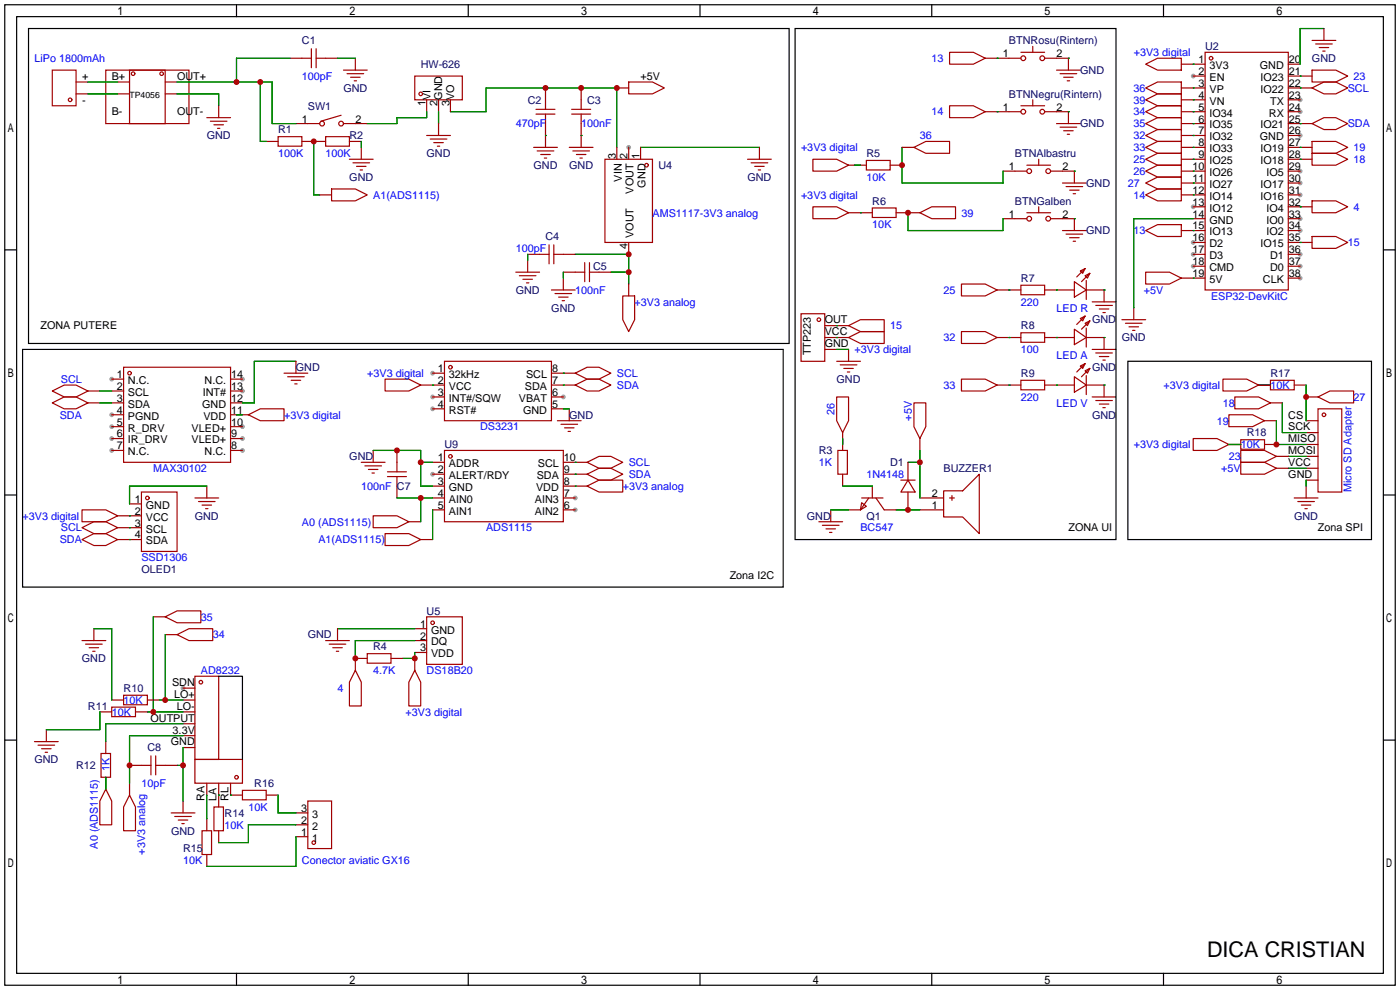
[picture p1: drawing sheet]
<svg xmlns="http://www.w3.org/2000/svg" width="299mm" height="212mm" viewBox="0 0 299 212" stroke-linecap="round" stroke-linejoin="round" font-family="sans-serif">
<g fill="#999">
<circle cx="255" cy="16.3" r=".51"/>
<circle cx="255" cy="44.2" r=".51"/>
<circle cx="255" cy="51.8" r=".51"/>
<circle cx="255" cy="54.4" r=".51"/>
<circle cx="255" cy="56.9" r=".51"/>
<circle cx="277.9" cy="21.3" r=".51"/>
<circle cx="277.9" cy="23.9" r=".51"/>
<circle cx="277.9" cy="29" r=".51"/>
<circle cx="277.9" cy="36.6" r=".51"/>
<circle cx="277.9" cy="39.1" r=".51"/>
<circle cx="277.9" cy="41.7" r=".51"/>
<circle cx="277.9" cy="46.7" r=".51"/>
<circle cx="277.9" cy="49.3" r=".51"/>
<circle cx="277.9" cy="54.4" r=".51"/>
<circle cx="277.9" cy="56.9" r=".51"/>
<circle cx="277.9" cy="59.4" r=".51"/>
<circle cx="23.9" cy="81" r=".51"/>
<circle cx="23.9" cy="88.6" r=".51"/>
<circle cx="23.9" cy="91.2" r=".51"/>
<circle cx="23.9" cy="93.7" r=".51"/>
<circle cx="23.9" cy="96.3" r=".51"/>
<circle cx="51.8" cy="96.3" r=".51"/>
<circle cx="51.8" cy="93.7" r=".51"/>
<circle cx="51.8" cy="91.2" r=".51"/>
<circle cx="51.8" cy="83.6" r=".51"/>
<circle cx="51.8" cy="81" r=".51"/>
<circle cx="134.4" cy="31.5" r=".51"/>
<circle cx="122.9" cy="106.4" r=".51"/>
<circle cx="122.9" cy="109" r=".51"/>
<circle cx="92.5" cy="101.3" r=".51"/>
<circle cx="39.1" cy="147.1" r=".51"/>
<circle cx="92.5" cy="79.8" r=".51"/>
<circle cx="92.5" cy="84.8" r=".51"/>
<circle cx="92.5" cy="87.4" r=".51"/>
<circle cx="120.4" cy="84.8" r=".51"/>
</g>
<g fill="none" stroke="#a10000" stroke-width=".25">
<path d="M11.2 15h5.1v7.6h-5.1zM16.3 17.5h2.5M22.6 15h12.7v11.4h-12.7zM25.1 17.5h2.6M27.7 15h12.7v11.4h-12.7zM35.3 17.5h2.5M62 12.4h4.5M66.5 10.4v4.1M67.6 12.4h4.5M67.6 10.4v4.1M73.4 15h5.1M74.2 15.7h3.5"/>
<path d="M74.9 16.5h2.1M75.7 17.3h.5M75.9 12.4v2.6M88.6 16.3h10.2v5h-10.2zM116.6 18.8v4.6M124.2 18.8v4.6M131.8 18.8h2.6M134.4 17.5h5l2.6 1.3-2.6 1.3h-5zM202.9 11.2h5.1l2.6 1.2-2.6 1.3h-5.1zM210.6 12.4h7.6M218.2 11.2h5.1M220.7 9.9v1.3"/>
<path d="M223.3 12.4h5v2.6M225.8 15h5.1M226.6 15.7h3.5M227.3 16.5h2.1M228.1 17.3h.5M244.9 13.7l2.5-1.3h5.1v2.6h-5.1zM244.9 18.8l2.5-1.3h5.1v2.6h-5.1zM252.5 18.8h5.1M252.5 13.7h5.1M255 16.3h2.6M257.6 11.2h17.7v50.8h-17.7zM275.3 18.8h5.1"/>
<path d="M275.3 13.7h2.6M275.3 16.3h5.1M280.4 18.8l2.6-1.3h2.5l2.5 1.3-2.5 1.3h-2.5zM280.4 15h5.1l2.5 1.3-2.5 1.2h-5.1zM280.4 8.6h5.1M281.2 9.4h3.5M281.9 10.2h2.1M282.7 10.9h.5M283 6.1v2.5M16.3 20.1h2.5M25.1 20.1h2.6M35.3 20.1h2.5"/>
<path d="M44.2 25.1h5.1M45 25.9h3.5M45.7 26.7h2.1M46.5 27.4h.5M46.7 22.6v2.5M56.9 30.2h2.5M59.4 29.2h5.1v2h-5.1zM63.2 26.4h5.1M64.5 30.2h5.1M69.6 29.2h5.1v2h-5.1zM72.9 24.6l-4.3 1.3M73.4 26.4h5.1"/>
<path d="M74.7 30.2h2.5M74.7 34h5.1M75.4 34.8h3.6M76.2 35.6h2M77 36.3h.5M77.2 31.5v2.5M91.2 29h5.1M91.2 21.3v2.6M91.9 29.7h3.6M92.7 30.5h2M93.5 31.2h.5M93.7 21.3v2.6"/>
<path d="M93.7 26.4v2.6M96.3 21.3v2.6M114 31.5h5.1M114.6 24.4h4M114.6 23.4h4M114.8 32.3h3.6M115.6 33h2M116.3 33.8h.5M116.6 24.4v7.1M121.7 31.5h5M122.2 24.4h4M122.2 23.4h4"/>
<path d="M122.4 32.3h3.6M123.2 33h2M124 33.8h.5M124.2 24.4v7.1M129.3 34h10.1v17.8h-10.1zM131.8 31.5v2.5M134.4 31.5v2.5M136.9 31.5v2.5M159.8 34h5M160.5 34.8h3.6M161.3 35.6h2M162.1 36.3h.5"/>
<path d="M162.3 31.5v2.5M173.7 34h5.1l2.6 1.3-2.6 1.3h-5.1zM181.4 35.3h3.8M185.2 34.3h5v2h-5zM190.2 35.3h2.6M192.8 31.5h2.5M195.3 31.5l2.6-1.3h5v2.6h-5zM202.9 22.6h5.1l2.6 1.3-2.6 1.2h-5.1zM210.6 23.9h7.6M214.4 36.6h5.1M218.2 22.6h5.1M219.5 35.3h5"/>
<path d="M220.7 21.3v1.3M222 34v1.3M223.3 23.9h5v2.5M224.5 36.6h5.1v2.5M225.8 26.4h5.1M226.6 27.2h3.5M227.1 39.1h5.1M227.3 27.9h2.1M227.8 39.9h3.6M228.1 28.7h.5M244.9 36.6l2.5-1.3h5.1v2.5h-5.1zM244.9 21.3l2.5-1.2h5.1v2.5h-5.1z"/>
<path d="M244.9 29l2.5-1.3h5.1v2.5h-5.1zM244.9 31.5l2.5-1.3h5.1v2.6h-5.1zM244.9 34l2.5-1.2h5.1v2.5h-5.1zM244.9 23.9l2.5-1.3h5.1v2.5h-5.1zM244.9 26.4l2.5-1.3h5.1v2.6h-5.1zM244.9 39.1l2.5-1.3h5.1v2.6h-5.1zM252.5 26.4h5.1M252.5 34h5.1M252.5 31.5h5.1M252.5 21.3h5.1M252.5 23.9h5.1M252.5 29h5.1"/>
<path d="M252.5 36.6h5.1M252.5 39.1h5.1M275.3 26.4h5.1M275.3 34h5.1M275.3 31.5h5.1M275.3 21.3h2.6M275.3 23.9h2.6M275.3 29h2.6M275.3 36.6h2.6M275.3 39.1h2.6M280.4 26.4l2.6-1.3h2.5l2.5 1.3-2.5 1.3h-2.5zM280.4 32.8h5.1l2.5 1.2-2.5 1.3h-5.1z"/>
<path d="M280.4 30.2h5.1l2.5 1.3-2.5 1.3h-5.1zM68.3 41.7h2.6M70.9 40.4h5l2.6 1.3-2.6 1.2h-5zM110.2 58.2h5.1M111 58.9h3.6M111.8 59.7h2M112.8 54.4h4.5M112.8 55.6v2.6M117.3 52.3v4.1M118.4 54.4h4.5M118.4 52.3v4.1M120.4 58.2h4.6"/>
<path d="M120.4 59.4v2.6M125 56.1v4.1M126 58.2h4.6M126 56.1v4.1M134.4 51.8v2.6M173.7 44.2h5.1l2.6 1.3-2.6 1.2h-5.1zM181.4 45.5h5M186.4 44.4h5.1v2.1h-5.1zM191.5 45.5h5.1M196.6 45.5l2.5-1.3h5.1v2.5h-5.1zM214.4 46.7h5.1M219.5 45.5h5"/>
<path d="M222 44.2v1.3M224.5 46.7h5.1v2.6M227.1 49.3h5.1M227.8 50h3.6M228.6 40.6h2M228.6 50.8h2M229.4 41.4h.5M229.4 51.6h.5M230.9 57.9l1-.5-.5 1zM231.9 58.9l1-.5-.5 1zM231.9 57.4l-1.8 1.8M232.2 59.9v4.1"/>
<path d="M232.9 58.4l-1.8 1.8M244.9 58.2h5l2.6 1.2-2.6 1.3h-5zM244.9 49.3l2.5-1.3h5.1v2.5h-5.1zM244.9 41.7l2.5-1.3h5.1v2.5h-5.1zM252.5 41.7h5.1M252.5 49.3h5.1M252.5 59.4h5.1M255 54.4h2.6M255 44.2h2.6M255 46.7h2.6M255 51.8h2.6M255 56.9h2.6"/>
<path d="M275.3 41.7h2.6M275.3 54.4h2.6M275.3 44.2h5.1M275.3 46.7h2.6M275.3 49.3h2.6M275.3 51.8h5.1M275.3 56.9h2.6M275.3 59.4h2.6M280.4 42.9h5.1l2.5 1.3-2.5 1.3h-5.1zM280.4 50.5h5.1l2.5 1.3-2.5 1.3h-5.1zM26.4 78.5h22.9v20.3h-22.9zM60.7 79.8h5.1"/>
<path d="M63.2 77.2v2.6M92.5 79.8h2.5M95 77.2h22.9v12.7h-22.9zM112.5 60.5h.5M117.9 62h5M117.9 79.8h5M118.6 62.7h3.6M119.4 63.5h2M120.1 64.3h.5M122.9 79.8l2.6-1.3h2.5l2.6 1.3-2.6 1.2h-2.5zM133.1 63.2h2.5v5.1l-1.2 2.6-1.3-2.6zM134.4 60.7v2.5"/>
<path d="M171.2 67.1h5.1v10.1h-5.1zM176.3 69.6h5.1M176.3 72.1h5.1M176.3 74.7h2.5M178.8 77.2h5.1M179.6 78h3.5M180.3 78.7h2.1M181.1 79.5h.5M181.4 69.6l2.5-1.3h5.1v2.6h-5.1zM181.4 72.1l2.5-1.2h5.1v2.5h-5.1zM181.4 74.7v2.5M205.5 60.7h5.1l2.5 1.3-2.5 1.2h-5.1z"/>
<path d="M205.5 70.9h5.1l2.5 1.2-2.5 1.3h-5.1zM213.1 62h5.1M213.1 72.1h5.1M218.2 61h5.1v2h-5.1zM218.2 71.1h5.1v2.1h-5.1zM223.3 62h6.3M223.3 72.1h6.3M229.6 60.2l2.6 1.8-2.6 1.5zM229.6 70.4l2.6 1.7-2.6 1.6zM230.9 68.1l1-.5-.5 1zM230.9 78.2l1-.5-.5 1zM231.9 69.1l1-.5-.5 1z"/>
<path d="M231.9 79.2l1-.5-.5 1.1zM231.9 67.6l-1.8 1.7M231.9 77.7l-1.8 1.8M232.2 62h3.8v2.5M232.2 72.1h3.8v2.6M232.2 70.1v4.1M232.9 68.6l-1.8 1.8M232.9 78.7l-1.8 1.8M233.4 74.7h5.1M233.4 64.5h5.1M234.2 65.3h3.5M234.2 75.4h3.5"/>
<path d="M234.9 66h2.1M234.9 76.2h2.1M235.7 66.8h.5M235.7 77h.5M239.8 68.3h5.1M240.5 69.1h3.6M241.3 69.8h2M242.1 70.6h.5M242.3 65.8v2.5M11.2 86.1l2.5-1.3h2.6l2.5 1.3-2.5 1.3h-2.6zM11.2 83.6l2.5-1.3h2.6l2.5 1.3-2.5 1.2h-2.6zM18.8 83.6h2.5"/>
<path d="M18.8 86.1h2.5M23.9 81h2.5M23.9 83.6h2.5M23.9 86.1h2.5M23.9 88.6h2.5M23.9 91.2h2.5M23.9 93.7h2.5M23.9 96.3h2.5M49.3 81h2.5M49.3 83.6h2.5M49.3 86.1h2.5M49.3 88.6h3.8"/>
<path d="M49.3 91.2h2.5M49.3 93.7h2.5M49.3 96.3h2.5M53.1 88.6l2.5-1.2h5.1v2.5h-5.1zM61.5 80.5h3.5M62.2 81.3h2.1M63 82h.5M77.2 98.8h5.1M78 99.6h3.5M79.8 96.3v2.5M82.3 81h5.1l2.5 1.3-2.5 1.3h-5.1zM84.8 96.3v4.5"/>
<path d="M89.9 82.3h5.1M92.5 84.8h2.5M92.5 98.8h2.5M92.5 87.4h2.5M95 96.3h25.4v15.2h-25.4zM117.9 82.3h5M117.9 84.8h2.5M117.9 87.4h2.5M119.1 89.9h5.1M119.9 90.7h3.5M120.4 98.8h5.1M120.6 91.4h2.1"/>
<path d="M121.4 92.2h.5M121.7 87.4v2.5M122.9 82.3l2.6-1.3h2.5l2.6 1.3-2.6 1.3h-2.5zM125.5 98.8l2.5-1.3h2.6l2.5 1.3-2.5 1.3h-2.6zM178.8 84.8h2.6v5.1l-1.3 2.6-1.3-2.6zM179.1 96.3h2v5h-2zM180.1 92.5v3.8M194.1 98.8v3.8M195.3 86.1h2.6v5.1l-1.3 2.5-1.3-2.5zM196.6 93.7v2.6M205.5 81h5.1l2.5 1.3-2.5 1.3h-5.1zM213.1 82.3h5.1"/>
<path d="M218.2 81.3h5.1v2h-5.1zM223.3 82.3h6.3M229.6 80.5l2.6 1.8-2.6 1.5zM232.2 80.3v4M232.2 82.3h3.8v2.5M233.4 84.8h5.1M234.2 85.6h3.5M234.9 86.4h2.1M235.7 87.1h.5M255 93.7h5.1l2.5 1.3-2.5 1.3h-5.1zM261.4 81h5l2.6 1.3-2.6 1.3h-5zM262.6 88.6h5.1l2.6 1.3-2.6 1.3h-5.1z"/>
<path d="M262.6 95h2.6M263.9 84.8h5.1l2.5 1.3-2.5 1.3h-5.1zM265.2 94h5.1v2h-5.1zM265.2 96.3h5.1l2.5 1.2-2.5 1.3h-5.1zM265.2 98.8h5.1l2.5 1.3-2.5 1.2h-5.1zM269 82.3h2.5M270.3 89.9h2.5M270.3 95h2.5M271.5 81.3h5.1v2h-5.1zM271.5 86.1h2.6M272.8 97.5h2.5M276.6 82.3h2.5"/>
<path d="M279.1 84.8h2.6M279.1 89.9h2.6M279.1 92.5h2.6M279.1 95h2.6M279.1 97.5h2.6M281.7 87.4h5.1v17.8h-5.1zM281.7 84.8l2.5-1.2h5.1v2.5h-5.1zM17.5 115.3l2.6-1.3h2.5l2.5 1.3-2.5 1.3h-2.5zM17.5 112.8l2.6-1.3h2.5l2.5 1.3-2.5 1.2h-2.5zM17.5 109h5.1l2.5 1.2-2.5 1.3h-5.1zM25.1 110.2h5.1M25.1 112.8h5.1"/>
<path d="M25.1 115.3h5.1M27.7 107.7h2.5M30.2 105.2h7.6v12.7h-7.6zM41.7 106.4h5M42.4 107.2h3.6M43.2 107.9h2M43.9 108.7h.5M44.2 103.9v2.5M78.7 100.3h2.1M79.5 101.1h.5M79.8 110.2h5l2.6 1.3-2.6 1.3h-5zM82.3 114h5.1l2.5 1.3-2.5 1.3h-5.1z"/>
<path d="M82.8 100.8h4.1M82.8 101.9h4.1M84.8 101.9v4.5M87.4 111.5h2.5M89.9 115.3h2.6M92.5 109h2.5M92.5 106.4h2.5M92.5 101.3h2.5M92.5 103.9h2.5M120.4 109h2.5M120.4 106.4h2.5M120.4 101.3h5.1"/>
<path d="M120.4 103.9h5.1M125.5 101.3l2.5-1.2h2.6l2.5 1.2-2.5 1.3h-2.6zM125.5 103.9l2.5-1.3h5.1v2.6h-5.1zM175 111.5h5.1M175.8 112.3h3.5M176.5 113h2.1M177.3 113.8h.5M177.5 109v2.5M180.1 101.3v2.6M181.4 109h2.5M184.1 107.4l1.1 .8-1.3 .8zM184.1 106.4h4.6"/>
<path d="M185.7 106.4l-1.8 2.6M186.4 103.9v2.5M187.2 106.4l1.8 2.6h2.5M192.5 102.6h3.1M194.1 102.6l1.5 2.6h-3.1zM194.1 105.2v3.8M196.6 109h5.1M196.6 106.4h5.1M201.7 104.9h4l3.6-3.6v12.7l-3.6-3.5h-4zM202.9 106.4h1.1M203.5 105.9v1M272.8 100.1h2.5"/>
<path d="M276.6 106.4h5.1M277.4 107.2h3.5M278.1 107.9h2.1M278.9 108.7h.5M279.1 102.6h2.6M279.1 100.1h2.6M279.1 103.9v2.5M17.5 136.9h5.1M18.3 137.7h3.5M19 138.4h2.1M19.8 139.2h.5M20.1 134.4v2.5"/>
<path d="M32.8 131.8h2.5M35.3 131.8l2.5-1.2h5.1v2.5h-5.1zM35.3 135.6h2.5M37.8 135.6l2.6-1.2h5.1v2.5h-5.1zM69.6 136.9h5.1M70.4 137.7h3.5M71.1 138.4h2.1M71.9 139.2h.5M72.1 134.4v2.5M78.5 139.7h5.1v2h-5.1zM88.6 134.4h2.6M88.6 136.9h2.6"/>
<path d="M88.6 139.4h2.6M91.2 131.8h7.6v10.2h-7.6zM7.4 158.5h5M8.1 159.3h3.6M9.9 156v2.5M21.3 152.1h2.6M22.6 158.5v2.5M23.9 151.1h5.1v2.1h-5.1zM23.9 149.6h2.5M26.4 148.6h5.1v2h-5.1zM29 152.1h2.5M31.5 149.6h2.5"/>
<path d="M39.1 147.1h2.6M39.1 149.6h2.6M39.1 152.1h2.6M39.1 154.7h2.6M39.1 157.2h2.6M39.1 159.8h2.6M41.7 144.5h5v17.8h-5zM75.9 143.3l1.3 2.5v5.1h-2.5v-5.1zM78.5 140.7h-2.6v2.6M83.6 140.7h2.5M88.6 143.3l1.3 2.5v5.1h-2.5v-5.1zM88.6 140.7v2.6"/>
<path d="M8.9 160h2M9.7 160.8h.5M21.6 161h2v5.1h-2zM22.6 168.7l1.3 2.5v5.1h-2.6v-5.1zM22.6 166.1v2.6M27.7 169.9l1.3 2.6v5h-2.6v-5zM27.7 167.4v2.5M27.7 163.6h4.6M32.3 161.5v4.1M33.3 163.6h4.5M33.3 161.5v4.1M36.6 173.7h5.1"/>
<path d="M37.3 174.5h3.6M38.1 175.3h2M38.9 176h.5M39.1 171.2v2.5M41.7 162.3h10.1v5.1h-10.1zM43.2 177.5h2v5.1h-2zM44.2 167.4v2.5M44.2 175v2.5M45.7 172.5h2.1v5h-2.1zM46.7 167.4v5.1M46.7 177.5v2.6M49.3 167.4v2.5h2.5"/>
<path d="M51.8 168.9h5.1v2h-5.1zM56.9 169.9h2.5M63.2 173.7h2.6M63.2 178.8h2.6M63.2 176.3h2.6M65.8 171.2h5.1v10.2h-5.1zM44.2 182.6v2.6"/>
<circle cx="28.4" cy="15.7" r=".38"/>
<circle cx="34.5" cy="15.7" r=".38"/>
<circle cx="218.7" cy="12.4" r=".51"/>
<circle cx="222.8" cy="12.4" r=".51"/>
<circle cx="258.8" cy="12.4" r=".38"/>
<circle cx="15" cy="21.3" r=".38"/>
<circle cx="68.8" cy="26.4" r=".51"/>
<circle cx="72.9" cy="26.4" r=".51"/>
<circle cx="89.9" cy="20.1" r=".38"/>
<circle cx="138.2" cy="35.3" r=".38"/>
<circle cx="218.7" cy="23.9" r=".51"/>
<circle cx="220" cy="36.6" r=".51"/>
<circle cx="222.8" cy="23.9" r=".51"/>
<circle cx="224" cy="36.6" r=".51"/>
<circle cx="220" cy="46.7" r=".51"/>
<circle cx="224" cy="46.7" r=".51"/>
<circle cx="27.7" cy="79.8" r=".38"/>
<circle cx="96.3" cy="78.5" r=".38"/>
<circle cx="175" cy="68.3" r=".38"/>
<circle cx="96.3" cy="97.5" r=".38"/>
<circle cx="283" cy="88.6" r=".38"/>
<circle cx="31.5" cy="106.4" r=".38"/>
<circle cx="92.5" cy="133.1" r=".38"/>
<circle cx="42.9" cy="145.8" r=".38"/>
<circle cx="50.5" cy="166.1" r=".38"/>
<circle cx="67.1" cy="180.1" r=".38"/>
</g>
<g fill="none" stroke="#008700" stroke-width=".25">
<path d="M18.8 17.5h6.3M37.8 17.5h20.4v8.9h5M55.6 17.5v12.7h1.3M62 12.4h-11.5v5.1M72.1 12.4h3.8M213.1 12.4h.1M228.3 12.4h.1M255 13.7h.1M255 18.8h.1M277.9 18.8h.1M277.9 16.3h.1M283 6.1h-5.1v7.6"/>
<path d="M18.8 20.1h6.3M37.8 20.1h8.9v2.5M67.1 30.2v11.5h1.2M77.2 30.2v1.3M91.2 23.9v1.2h-6.4v1.3h-6.3M93.7 23.9v2.5M96.3 23.9h7.6v-5.1h27.9v12.7M116.6 29h.1M124.2 29h.1M136.9 31.5h25.4M182.6 35.3h1.3M192.8 31.5v7.6h21.6v-2.5"/>
<path d="M213.1 23.9h.1M228.3 23.9h.1M229.6 36.6h.1M255 36.6h.1M255 21.3h.1M255 29h.1M255 31.5h.1M255 34h.1M255 23.9h.1M255 26.4h.1M255 39.1h.1M277.9 26.4h.1"/>
<path d="M277.9 34h.1M277.9 31.5h.1M112.8 54.4v1.2M120.4 58.2v1.2M122.9 54.4h11.5v6.3M130.6 58.2h3.8M183.9 45.5h.1M194.1 45.5v3.8h20.3v-2.6M229.6 46.7h.1M255 59.4h.1M255 49.3h.1M255 41.7h.1"/>
<path d="M255 46.7h-12.7v19.1M277.9 44.2h.1M277.9 51.8h.1M63.2 77.2h-8.8v8.9h-2.6M120.4 79.8h.1M178.8 69.6h.1M178.8 72.1h.1M178.8 74.7h2.6M215.6 62h.1M215.6 72.1h.1M225.8 62h.1M225.8 72.1h.1"/>
<path d="M236 62h.1M236 72.1h.1M21.3 86.1h2.6M21.3 83.6h2.6M50.5 88.6h1.3M79.8 96.3h10.1v7.6h2.6M89.9 98.8h2.6M92.5 82.3h.1M120.4 82.3h.1M120.4 87.4h1.3M122.9 98.8h.1M180.1 93.7v1.3"/>
<path d="M194.1 98.8h2.5M196.6 96.3v10.1M215.6 82.3h.1M225.8 82.3h.1M236 82.3h.1M262.6 95h2.6M269 82.3h2.5M272.8 89.9v5.1h6.3M274.1 86.1v6.4h5M275.3 97.5h3.8M279.1 82.3v7.6M27.7 115.3h.1"/>
<path d="M27.7 112.8h.1M27.7 110.2h.1M44.2 103.9h-16.5v3.8M84.8 106.4h7.7M89.9 106.4v5.1M92.5 109v6.3M122.9 101.3h.1M122.9 103.9h.1M177.5 109h3.9M180.1 103.9h6.3M191.5 109h5.1M275.3 100.1h3.8"/>
<path d="M279.1 102.6v1.3M20.1 134.4h3.8v15.2M32.8 131.8v20.3M35.3 135.6v14M72.1 134.4h16.5M88.6 136.9h-12.7v3.8M88.6 139.4v1.3h-2.5M21.3 152.1v3.9h-11.4M31.5 152.1h7.6M34 149.6h5.1M39.1 157.2h-11.4v10.2M39.1 159.8v11.4"/>
<path d="M39.1 154.7h-16.5v3.8M22.6 166.1v2.6M37.8 163.6h1.3M44.2 169.9v5.1M46.7 169.9h.1M49.3 169.9h.1M59.4 169.9v3.8h3.8M63.2 178.8v6.4h-19M63.2 176.3h-10.1v3.8h-6.4"/>
</g>
<g fill="none" stroke="#000" stroke-width=".25">
<path d="M1 1h297.2v209.6h-297.2zM3.6 3.6h292.1v204.4h-292.1zM6.1 6.1h162.6v67.3h-162.6zM50.5 1v2.6M100.1 1v2.6M149.6 1v2.6M169.9 6.1h68.6v109.2h-68.6zM199.1 1v2.6M248.7 1v2.6M1 53.4h2.6M295.7 53.4h2.5M4.8 74.7h162.6v50.8h-162.6z"/>
<path d="M241 77.2h52.1v38.1h-52.1zM1 105.8h2.6M295.7 105.8h2.5M1 158.2h2.6M46.7 144.5h5.1v17.8M295.7 158.2h2.5M50.5 208v2.6M100.1 208v2.6M149.6 208v2.6M199.1 208v2.6M248.7 208v2.6"/>
</g>
<g fill="#c00">
<circle cx="67.1" cy="30.2" r=".63"/>
<circle cx="131.8" cy="18.8" r=".63"/>
<circle cx="124.2" cy="18.8" r=".63"/>
<circle cx="116.6" cy="18.8" r=".63"/>
<circle cx="134.4" cy="54.4" r=".63"/>
<circle cx="134.4" cy="58.2" r=".63"/>
<circle cx="55.6" cy="17.5" r=".63"/>
<circle cx="50.5" cy="17.5" r=".63"/>
<circle cx="194.1" cy="109" r=".63"/>
<circle cx="196.6" cy="98.8" r=".63"/>
<circle cx="75.9" cy="140.7" r=".63"/>
<circle cx="88.6" cy="140.7" r=".63"/>
<circle cx="192.8" cy="35.3" r=".63"/>
<circle cx="194.1" cy="45.5" r=".63"/>
<circle cx="27.7" cy="163.6" r=".63"/>
<circle cx="39.1" cy="163.6" r=".63"/>
<circle cx="32.8" cy="152.1" r=".63"/>
<circle cx="35.3" cy="149.6" r=".63"/>
<circle cx="89.9" cy="106.4" r=".63"/>
<circle cx="89.9" cy="98.8" r=".63"/>
<circle cx="84.8" cy="96.3" r=".63"/>
<circle cx="279.1" cy="84.8" r=".63"/>
<circle cx="272.8" cy="95" r=".63"/>
</g>
<text font-size="4.6" x="258" y="204.6">DICA CRISTIAN</text>
<g font-size="2.3" fill="#000080">
<text x="64.5" y="9.4">C1</text>
<text x="215.6" y="9.4">BTNRosu(Rintern)</text>
<text x="257.6" y="10.7">U2</text>
<text x="89.9" y="14.5">HW-626</text>
<text x="230.9" y="15.8">GND</text>
<text x="280.4" y="13.3">GND</text>
<text x="65.8" y="23.4">SW1</text>
<text x="73.4" y="19.6">GND</text>
<text x="112.8" y="22.1">C2</text>
<text x="125.5" y="22.1">C3</text>
<text x="215.6" y="20.9">BTNNegru(Rintern)</text>
<text x="44.2" y="29.8">GND</text>
<text x="59.4" y="28.5">R1</text>
<text x="74.7" y="29.8">R2</text>
<text x="230.9" y="27.2">GND</text>
<text x="91.2" y="33.6">GND</text>
<text x="185.2" y="33.6">R5</text>
<text x="216.9" y="33.6">BTNAlbastru</text>
<text x="74.7" y="38.7">GND</text>
<text x="114" y="36.1">GND</text>
<text x="121.6" y="36.1">GND</text>
<text x="140.7" y="36.1">U4</text>
<text x="159.7" y="38.7">GND</text>
<text x="232.1" y="39.9">GND</text>
<text x="186.4" y="43.7">R6</text>
<text x="216.9" y="43.7">BTNGalben</text>
<text x="116.6" y="51.4">C4</text>
<text x="232.1" y="50.1">GND</text>
<text x="126.7" y="57.7">C5</text>
<text x="110.2" y="62.8">GND</text>
<text x="218.2" y="60.2">R7</text>
<text x="117.8" y="66.6">GND</text>
<text x="218.2" y="70.4">R8</text>
<text x="233.4" y="69.1">GND</text>
<text x="239.8" y="72.9">GND</text>
<text x="63.2" y="79.3">GND</text>
<text x="178.8" y="81.8">GND</text>
<text x="218.2" y="80.6">R9</text>
<text x="233.4" y="79.3">GND</text>
<text x="271.5" y="80.6">R17</text>
<text x="121.6" y="89.5">GND</text>
<text x="233.4" y="89.5">GND</text>
<text x="95" y="95.8">U9</text>
<text x="266.4" y="93.3">R18</text>
<text x="74.7" y="98.3">GND</text>
<text x="175" y="97.1">R3</text>
<text x="190.2" y="99.6">D1</text>
<text x="201.7" y="100.9">BUZZER1</text>
<text x="84.8" y="104.7">C7</text>
<text x="41.6" y="111">GND</text>
<text x="172.4" y="111">GND</text>
<text x="185.2" y="111">Q1</text>
<text x="276.6" y="111">GND</text>
<text x="30.2" y="122.5">OLED1</text>
<text x="91.2" y="131.4">U5</text>
<text x="65.8" y="136.4">GND</text>
<text x="17.5" y="141.5">GND</text>
<text x="79.8" y="139">R4</text>
<text x="26.4" y="147.9">R10</text>
<text x="18.8" y="151.7">R11</text>
<text x="31.5" y="160.6">C8</text>
<text x="7.3" y="163.1">GND</text>
<text x="16.3" y="164.4">R12</text>
<text x="54.4" y="168.2">R16</text>
<text x="36.6" y="178.4">GND</text>
<text x="48" y="174.5">R14</text>
<text x="39.1" y="182.2">R15</text>
</g>
<g font-size="2.3" fill="#00f">
<text x="242.3" y="12">+3V3 digital</text>
<text x="7.4" y="13.3">LiPo 1800mAh</text>
<text x="64.5" y="17.1">100pF</text>
<text x="199.1" y="13.3">13</text>
<text x="289.3" y="17.1">23</text>
<text x="242.3" y="19.6">36</text>
<text x="242.3" y="22.1">39</text>
<text x="288" y="19.6">SCL</text>
<text x="110.2" y="27.2">470pF</text>
<text x="124.2" y="27.2">100nF</text>
<text x="196.6" y="29.8">36</text>
<text x="199.1" y="24.7">14</text>
<text x="242.3" y="29.8">32</text>
<text x="242.3" y="24.7">34</text>
<text x="242.3" y="27.2">35</text>
<text x="288" y="27.2">SDA</text>
<text x="59.4" y="33.6">100K</text>
<text x="69.6" y="33.6">100K</text>
<text x="171.2" y="32.3">+3V3 digital</text>
<text x="242.3" y="32.3">33</text>
<text x="242.3" y="34.8">25</text>
<text x="289.3" y="34.8">18</text>
<text x="289.3" y="32.3">19</text>
<text x="185.2" y="38.7">10K</text>
<text x="241" y="39.9">27</text>
<text x="242.3" y="37.4">26</text>
<text x="79.8" y="42.5">A1(ADS1115)</text>
<text x="139.4" y="46.3">AMS1117-3V3 analog</text>
<text x="171.2" y="42.5">+3V3 digital</text>
<text x="205.5" y="46.3">39</text>
<text x="242.3" y="42.5">14</text>
<text x="289.3" y="45">4</text>
<text x="110.2" y="53.9">100pF</text>
<text x="186.4" y="48.8">10K</text>
<text x="242.3" y="50.1">13</text>
<text x="288" y="52.6">15</text>
<text x="122.9" y="62.8">100nF</text>
<text x="135.6" y="65.3">+3V3 analog</text>
<text x="201.6" y="62.8">25</text>
<text x="218.2" y="65.3">220</text>
<text x="244.5" y="62.8">+5V</text>
<text x="258.8" y="64.1">ESP32-DevKitC</text>
<text x="190.2" y="70.4">15</text>
<text x="225.8" y="66.6">LED R</text>
<text x="182.6" y="75.5">+3V3 digital</text>
<text x="201.6" y="72.9">32</text>
<text x="218.2" y="75.5">100</text>
<text x="225.8" y="76.8">LED A</text>
<text x="13" y="81.8">SCL</text>
<text x="78.5" y="80.6">+3V3 digital</text>
<text x="131.8" y="80.6">SCL</text>
<text x="131.8" y="83.1">SDA</text>
<text x="201.6" y="83.1">33</text>
<text x="248.7" y="83.1">+3V3 digital</text>
<text x="271.5" y="83.1">10K</text>
<text x="12.8" y="89.5">SDA</text>
<text x="60.7" y="89.5">+3V3 digital</text>
<text x="178.4" y="88.6" transform="rotate(-90 178.4 88.6)">26</text>
<text x="194.9" y="89.9" transform="rotate(-90 194.9 89.9)">+5V</text>
<text x="218.2" y="85.6">220</text>
<text x="225.8" y="86.9">LED V</text>
<text x="261.3" y="86.9">18</text>
<text x="289.3" y="85.6">27</text>
<text x="102.6" y="92">DS3231</text>
<text x="242.3" y="95.8">+3V3 digital</text>
<text x="260.1" y="90.7">19</text>
<text x="265.2" y="95.8">10K</text>
<text x="32.8" y="100.9">MAX30102</text>
<text x="134.4" y="99.6">SCL</text>
<text x="175" y="99.6">1K</text>
<text x="261" y="100.9">+5V</text>
<text x="262.6" y="98.3">23</text>
<text x="77.2" y="104.7">100nF</text>
<text x="133.1" y="104.7">+3V3 analog</text>
<text x="134.4" y="102.2">SDA</text>
<text x="185.2" y="102.2">1N4148</text>
<text x="288.8" y="105.2" transform="rotate(-90 288.8 105.2)">Micro SD Adapter</text>
<text x="4.8" y="111">+3V3 digital</text>
<text x="13" y="113.6">SCL</text>
<text x="64.5" y="112.3">A0 (ADS1115)</text>
<text x="103.9" y="113.6">ADS1115</text>
<text x="183.9" y="113.6">BC547</text>
<text x="12.8" y="116.1">SDA</text>
<text x="30.2" y="119.9">SSD1306</text>
<text x="68.1" y="116.1">A1(ADS1115)</text>
<text x="42.9" y="132.6">35</text>
<text x="45.5" y="136.4">34</text>
<text x="42.9" y="144.1">AD8232</text>
<text x="72.1" y="147.9">4</text>
<text x="79.8" y="144.1">4.7K</text>
<text x="91.2" y="144.1">DS18B20</text>
<text x="23.9" y="153">10K</text>
<text x="26.4" y="150.4">10K</text>
<text x="86.7" y="153">+3V3 digital</text>
<text x="23.4" y="164.8" transform="rotate(-90 23.4 164.8)">1K</text>
<text x="30.2" y="168.2">10pF</text>
<text x="53.1" y="173.3">10K</text>
<text x="48" y="177.1">10K</text>
<text x="20.9" y="181.4" transform="rotate(-90 20.9 181.4)">A0 (ADS1115)</text>
<text x="31" y="182.6" transform="rotate(-90 31 182.6)">+3V3 analog</text>
<text x="39.1" y="184.7">10K</text>
<text x="64.5" y="184.7">Conector aviatic GX16</text>
</g>
<g font-size="2.3">
<text x="17.5" y="17.1">+</text>
<text x="23.9" y="17.1">B+</text>
<text x="37.8" y="17.1">OUT+</text>
<text x="136.9" y="17.1">+5V</text>
<text x="214.4" y="12.2">1</text>
<text x="225.8" y="12.2">2</text>
<text x="256.1" y="13.5">1</text>
<text x="256.1" y="16">2</text>
<text x="258.5" y="14.8">3V3</text>
<text x="258.5" y="17.3">EN</text>
<text x="269.3" y="14.8">GND</text>
<text x="269.4" y="17.3">IO23</text>
<text x="275.5" y="13.5">20</text>
<text x="275.5" y="16">21</text>
<text x="17.5" y="22.1">-</text>
<text x="91" y="22.7" transform="rotate(-90 91 22.7)">1</text>
<text x="92" y="21.3" transform="rotate(-90 92 21.3)">VI</text>
<text x="93.5" y="22.7" transform="rotate(-90 93.5 22.7)">2</text>
<text x="94.5" y="21.3" transform="rotate(-90 94.5 21.3)">GND</text>
<text x="96" y="22.7" transform="rotate(-90 96 22.7)">3</text>
<text x="97.1" y="21.3" transform="rotate(-90 97.1 21.3)">VO</text>
<text x="214.4" y="23.6">1</text>
<text x="225.8" y="23.6">2</text>
<text x="256.1" y="18.6">3</text>
<text x="256.1" y="21.1">4</text>
<text x="256.1" y="23.6">5</text>
<text x="258.5" y="19.8">VP</text>
<text x="258.5" y="22.4">VN</text>
<text x="269.4" y="19.8">IO22</text>
<text x="271.4" y="22.4">TX</text>
<text x="275.5" y="18.6">22</text>
<text x="275.5" y="21.1">23</text>
<text x="275.5" y="23.6">24</text>
<text x="23.9" y="24.7">B-</text>
<text x="37.8" y="24.7">OUT-</text>
<text x="64.5" y="26.2">1</text>
<text x="75.9" y="26.2">2</text>
<text x="256.1" y="26.2">6</text>
<text x="256.1" y="28.7">7</text>
<text x="258.5" y="24.9">IO34</text>
<text x="258.5" y="27.5">IO35</text>
<text x="258.5" y="30">IO32</text>
<text x="269.3" y="30">GND</text>
<text x="269.4" y="27.5">IO21</text>
<text x="271.2" y="24.9">RX</text>
<text x="275.5" y="26.2">25</text>
<text x="275.5" y="28.7">26</text>
<text x="131.6" y="33.9" transform="rotate(-90 131.6 33.9)">3</text>
<text x="134.1" y="33.9" transform="rotate(-90 134.1 33.9)">2</text>
<text x="136.7" y="33.9" transform="rotate(-90 136.7 33.9)">1</text>
<text x="256.1" y="31.3">8</text>
<text x="256.1" y="33.8">9</text>
<text x="258.5" y="32.5">IO33</text>
<text x="258.5" y="35.1">IO25</text>
<text x="269.4" y="32.5">IO19</text>
<text x="269.4" y="35.1">IO18</text>
<text x="275.5" y="31.3">27</text>
<text x="275.5" y="33.8">28</text>
<text x="132.9" y="38.8" transform="rotate(-90 132.9 38.8)">VIN</text>
<text x="135.4" y="41.4" transform="rotate(-90 135.4 41.4)">VOUT</text>
<text x="137.9" y="40.1" transform="rotate(-90 137.9 40.1)">GND</text>
<text x="215.6" y="36.3">1</text>
<text x="227.1" y="36.3">2</text>
<text x="254.9" y="36.3">10</text>
<text x="254.9" y="38.9">11</text>
<text x="254.9" y="41.4">12</text>
<text x="258.5" y="37.6">IO26</text>
<text x="258.5" y="40.2">IO27</text>
<text x="269.4" y="40.2">IO17</text>
<text x="270.7" y="37.6">IO5</text>
<text x="275.5" y="36.3">29</text>
<text x="275.5" y="38.9">30</text>
<text x="275.5" y="41.4">31</text>
<text x="215.6" y="46.5">1</text>
<text x="227.1" y="46.5">2</text>
<text x="254.9" y="44">13</text>
<text x="254.9" y="46.5">14</text>
<text x="258.5" y="42.7">IO14</text>
<text x="258.5" y="45.2">IO12</text>
<text x="258.5" y="47.8">GND</text>
<text x="269.4" y="42.7">IO16</text>
<text x="270.7" y="45.2">IO4</text>
<text x="270.7" y="47.8">IO0</text>
<text x="275.5" y="44">32</text>
<text x="275.5" y="46.5">33</text>
<text x="134.1" y="53.2" transform="rotate(-90 134.1 53.2)">4</text>
<text x="135.4" y="50.9" transform="rotate(-90 135.4 50.9)">VOUT</text>
<text x="254.9" y="49">15</text>
<text x="254.9" y="51.6">16</text>
<text x="258.5" y="50.3">IO13</text>
<text x="258.5" y="52.9">D2</text>
<text x="269.4" y="52.9">IO15</text>
<text x="270.7" y="50.3">IO2</text>
<text x="275.5" y="49">34</text>
<text x="275.5" y="51.6">35</text>
<text x="254.9" y="54.1">17</text>
<text x="254.9" y="56.7">18</text>
<text x="254.9" y="59.2">19</text>
<text x="258.5" y="55.4">D3</text>
<text x="258.5" y="57.9">CMD</text>
<text x="271.4" y="55.4">D1</text>
<text x="271.4" y="57.9">D0</text>
<text x="275.5" y="54.1">36</text>
<text x="275.5" y="56.7">37</text>
<text x="275.5" y="59.2">38</text>
<text x="258.5" y="60.5">5V</text>
<text x="269.9" y="60.5">CLK</text>
<text x="8.6" y="70.4">ZONA PUTERE</text>
<text x="176.3" y="69.1">OUT</text>
<text x="176.3" y="71.7">VCC</text>
<text x="173.3" y="75.9" transform="rotate(-90 173.3 75.9)">TTP223</text>
<text x="176.3" y="74.2">GND</text>
<text x="25" y="80.8">1</text>
<text x="25" y="83.3">2</text>
<text x="27.4" y="82.1">N.C.</text>
<text x="43.7" y="82.1">N.C.</text>
<text x="49.4" y="83.3">13</text>
<text x="49.4" y="80.8">14</text>
<text x="93.6" y="79.5">1</text>
<text x="93.6" y="82.1">2</text>
<text x="95.9" y="80.8">32kHz</text>
<text x="95.9" y="83.3">VCC</text>
<text x="112.2" y="83.3">SDA</text>
<text x="112.4" y="80.8">SCL</text>
<text x="118" y="82.1">7</text>
<text x="118" y="79.5">8</text>
<text x="25" y="85.9">3</text>
<text x="25" y="88.4">4</text>
<text x="27.4" y="84.6">SCL</text>
<text x="27.4" y="87.1">SDA</text>
<text x="27.4" y="89.7">PGND</text>
<text x="43.2" y="87.1">GND</text>
<text x="43.3" y="84.6">INT#</text>
<text x="43.5" y="89.7">VDD</text>
<text x="49.4" y="88.4">11</text>
<text x="49.4" y="85.9">12</text>
<text x="93.6" y="84.6">3</text>
<text x="93.6" y="87.1">4</text>
<text x="95.9" y="85.9">INT#/SQW</text>
<text x="95.9" y="88.4">RST#</text>
<text x="110.9" y="85.9">VBAT</text>
<text x="111.8" y="88.4">GND</text>
<text x="118" y="87.1">5</text>
<text x="118" y="84.6">6</text>
<text x="275.3" y="89.5">CS</text>
<text x="25" y="91">5</text>
<text x="25" y="93.5">6</text>
<text x="27.4" y="92.2">R_DRV</text>
<text x="27.4" y="94.8">IR_DRV</text>
<text x="41" y="94.8">VLED+</text>
<text x="41" y="92.2">VLED+</text>
<text x="49.4" y="93.5">9</text>
<text x="49.4" y="91">10</text>
<text x="275.3" y="92">SCK</text>
<text x="275.3" y="94.5">MISO</text>
<text x="25" y="96">7</text>
<text x="27.4" y="97.3">N.C.</text>
<text x="43.7" y="97.3">N.C.</text>
<text x="49.4" y="96">8</text>
<text x="93.6" y="101.1">2</text>
<text x="93.6" y="98.6">1</text>
<text x="95.9" y="99.8">ADDR</text>
<text x="115" y="99.8">SCL</text>
<text x="120.5" y="98.6">10</text>
<text x="120.5" y="101.1">9</text>
<text x="275.3" y="97.1">MOSI</text>
<text x="275.3" y="99.6">VCC</text>
<text x="28.8" y="107.5">1</text>
<text x="93.6" y="106.2">4</text>
<text x="93.6" y="103.7">3</text>
<text x="95.9" y="107.5">AIN0</text>
<text x="95.9" y="104.9">GND</text>
<text x="95.9" y="102.4">ALERT/RDY</text>
<text x="114.3" y="107.5">AIN3</text>
<text x="114.6" y="104.9">VDD</text>
<text x="114.7" y="102.4">SDA</text>
<text x="120.5" y="103.7">8</text>
<text x="120.5" y="106.2">7</text>
<text x="199.1" y="106.2">2</text>
<text x="275.3" y="102.2">GND</text>
<text x="28.8" y="110">2</text>
<text x="28.8" y="112.5">3</text>
<text x="31.2" y="108.7">GND</text>
<text x="31.2" y="111.3">VCC</text>
<text x="31.2" y="113.8">SCL</text>
<text x="93.6" y="108.7">5</text>
<text x="95.9" y="110">AIN1</text>
<text x="114.3" y="110">AIN2</text>
<text x="120.5" y="108.7">6</text>
<text x="199.1" y="108.7">1</text>
<text x="228.3" y="113.6">ZONA UI</text>
<text x="281.7" y="113.6">Zona SPI</text>
<text x="28.8" y="115.1">4</text>
<text x="31.2" y="116.4">SDA</text>
<text x="156" y="123.7">Zona I2C</text>
<text x="89.8" y="134.1">1</text>
<text x="89.8" y="136.7">2</text>
<text x="92.1" y="135.4">GND</text>
<text x="92.1" y="137.9">DQ</text>
<text x="89.8" y="139.2">3</text>
<text x="92.1" y="140.5">VDD</text>
<text x="36.8" y="146.6">SDN</text>
<text x="37.2" y="149.1">LO+</text>
<text x="32.2" y="154.2">OUTPUT</text>
<text x="37.8" y="151.7">LO-</text>
<text x="36.5" y="159.3">GND</text>
<text x="36.9" y="156.8">3.3V</text>
<text x="43.7" y="171.2" transform="rotate(-90 43.7 171.2)">RA</text>
<text x="46.3" y="171.2" transform="rotate(-90 46.3 171.2)">LA</text>
<text x="48.8" y="171.2" transform="rotate(-90 48.8 171.2)">RL</text>
<text x="64.4" y="173.5">3</text>
<text x="64.4" y="178.6">1</text>
<text x="64.4" y="176">2</text>
<text x="66.7" y="179.9">1</text>
<text x="66.7" y="177.3">2</text>
<text x="66.7" y="174.8">3</text>
</g>
<text font-size="1.8" x="27.7" y="21">TP4056</text>
</svg>
